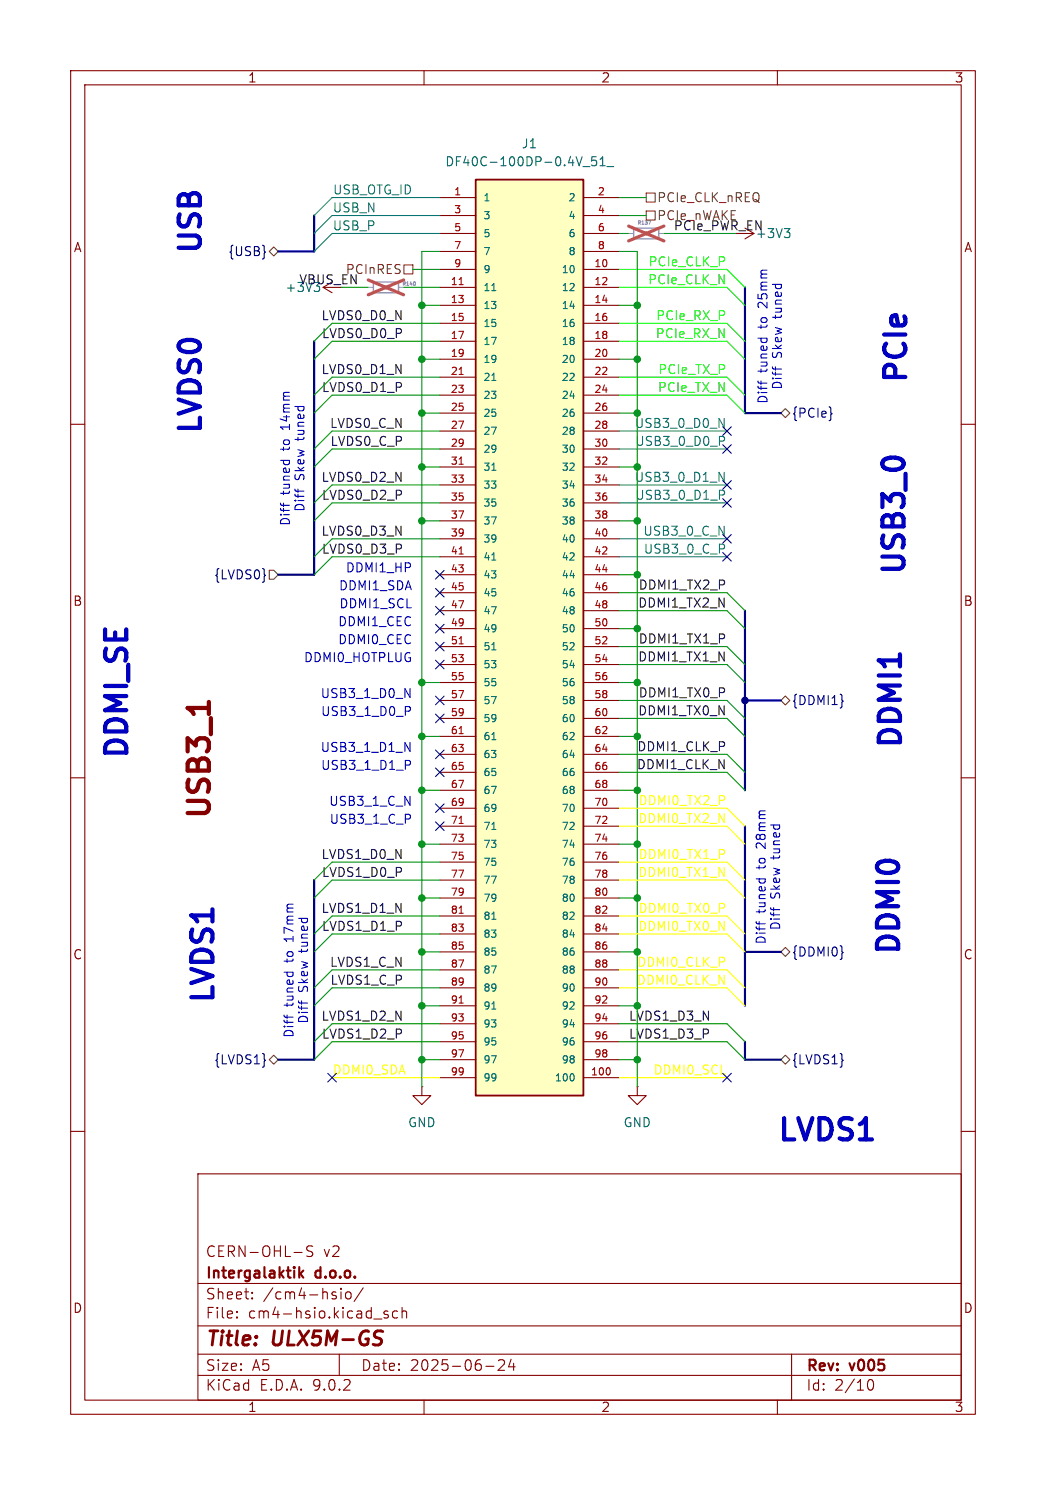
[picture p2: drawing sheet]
<svg xmlns="http://www.w3.org/2000/svg" width="148mm" height="210mm" viewBox="0 0 148 210" stroke-linecap="round" stroke-linejoin="round" font-family="sans-serif">
<g fill="none" stroke="#840000" stroke-width=".15">
<path d="M10 10h128v190h-128zM12 12h124v186h-124zM60 10v2M110 10v2M10 60h2M136 60h2M10 110h2M136 110h2M90.2 153.7v1.2h1.2l-1.2 1.3-1.3-1.3h1.3M90.2 153.7h.1M10 160h2M28 166h108v32h-108z"/>
<path d="M41.6 177.1h1.1M44.2 176.3l-.2-.1-.5 .1a.36 .36 0 0 0-.1 .3 .36 .36 0 0 0 .3 .3 .55 .55 0 0 1 .5 .4v.3l-.2 .1-.6-.1M136 160h2M28 194.5h108M28 191.5h108M28 187.5h108M28 181.5h108M33.5 186.3h.1l-.1 .1M33.5 186.3v.1M33.5 185.5v.1M33.5 185.5h.1l-.1 .1M35.7 183.6v.1"/>
<path d="M35.7 183.6h-.1l.1 .1M35.7 182.8v.1M35.7 182.8h-.1l.1 .1M48 191.5v3M48.2 182.2v.1M48.2 182.7v1M48.2 182.2l.1 .1h-.1M49 182.8a.41 .41 0 0 1 .4-.1 .41 .41 0 0 1 .3 .3v.4a.41 .41 0 0 1-.4 .3 .41 .41 0 0 1-.4-.3zM51.4 182.1l-1.3 2M52.9 186.5h1.1M54.9 185.5l-.4-.1-.2 .2 .1 .2 .5 .2 .1 .1-.1 .2-.2 .1-.4-.1M56.2 185.5l-.4-.1-.3 .3v.4l.2 .2 .1 .1 .4-.1"/>
<path d="M56.9 185.5a.37 .37 0 0 1 .6 .1v.8M56.9 184.9v1.5M60 198v2M68.7 193.2h1.2M70.5 192.4l.2-.1 .5 .1a.41 .41 0 0 1 .1 .5l-.8 .9h.9M72.3 192.2l-.3 1.1h.9M72.7 192.8v1M110 198v2M112 191.5v6.5M122.7 195.7a.55 .55 0 0 1 .4-.6h.1a.94 .94 0 0 1 0 1.5h-.1a.55 .55 0 0 1-.4-.6"/>
</g>
<path d="M53.9 188.2l.3 .1" fill="none" stroke="#840000" stroke-width=".4"/>
<path d="M42.3 179.2v1.5M42.9 179.7l-.6 .6M42.5 180.1l.4 .6" fill="none" stroke="#840000" stroke-width=".3"/>
<path d="M52.8 39.9h3.6v1.5h-3.6z" fill="none" stroke="#a1a1a1" stroke-width=".2"/>
<path d="M52.1 40.6h.7M56.4 40.6h.7" fill="none" stroke="#a1a1a1" stroke-width=".15"/>
<path d="M58.7 39.9l.1 .1-.1 .3M55.1 40.7l.1 .2M55.2 40.5l-.2 .2M58.7 40.3v.1M58.7 40.3h.1" fill="none" stroke="#989898" stroke-width=".14"/>
<path d="M52.1 39.6l5 2.1M57.1 39.6l-5 2.1" fill="none" stroke="#e65255" stroke-width=".46"/>
<path d="M67.3 25.4h15.2v129.5h-15.2z" fill="#ffffc2"/>
<path d="M67.3 25.4h15.2v129.5h-15.2z" fill="none" stroke="#840000" stroke-width=".25"/>
<g fill="none" stroke="#840000" stroke-width=".15">
<path d="M62.2 27.9h5.1M62.2 30.5h5.1M62.2 33h5.1M62.2 35.6h5.1M62.2 38.1h5.1M82.5 27.9h5.1M82.5 30.5h5.1M82.5 33h5.1M82.5 35.6h5.1M82.5 38.1h5.1M106.7 33l-1.3 .8M45.7 40.6l1.3 .8"/>
<path d="M62.2 40.6h5.1M62.2 43.2h5.1M62.2 45.7h5.1M62.2 48.3h5.1M62.2 50.8h5.1M62.2 53.3h5.1M62.2 55.9h5.1M62.2 58.4h5.1M82.5 40.6h5.1M82.5 43.2h5.1M82.5 45.7h5.1M82.5 48.3h5.1"/>
<path d="M82.5 50.8h5.1M82.5 53.3h5.1M82.5 55.9h5.1M82.5 58.4h5.1M62.2 61h5.1M62.2 63.5h5.1M62.2 66h5.1M62.2 68.6h5.1M62.2 71.1h5.1M62.2 73.7h5.1M62.2 76.2h5.1M62.2 78.7h5.1"/>
<path d="M82.5 61h5.1M82.5 63.5h5.1M82.5 66h5.1M82.5 68.6h5.1M82.5 71.1h5.1M82.5 73.7h5.1M82.5 76.2h5.1M82.5 78.7h5.1M62.2 81.3h5.1M62.2 83.8h5.1M62.2 86.4h5.1M62.2 88.9h5.1"/>
<path d="M62.2 91.4h5.1M62.2 94h5.1M62.2 96.5h5.1M62.2 99.1h5.1M82.5 81.3h5.1M82.5 83.8h5.1M82.5 86.4h5.1M82.5 88.9h5.1M82.5 91.4h5.1M82.5 94h5.1M82.5 96.5h5.1M82.5 99.1h5.1"/>
<path d="M62.2 101.6h5.1M62.2 104.1h5.1M62.2 106.7h5.1M62.2 109.2h5.1M62.2 111.8h5.1M62.2 114.3h5.1M62.2 116.8h5.1M62.2 119.4h5.1M82.5 101.6h5.1M82.5 104.1h5.1M82.5 106.7h5.1M82.5 109.2h5.1"/>
<path d="M82.5 111.8h5.1M82.5 114.3h5.1M82.5 116.8h5.1M82.5 119.4h5.1M62.2 121.9h5.1M62.2 124.5h5.1M62.2 127h5.1M62.2 129.5h5.1M62.2 132.1h5.1M62.2 134.6h5.1M62.2 137.2h5.1M62.2 139.7h5.1"/>
<path d="M82.5 121.9h5.1M82.5 124.5h5.1M82.5 127h5.1M82.5 129.5h5.1M82.5 132.1h5.1M82.5 134.6h5.1M82.5 137.2h5.1M82.5 139.7h5.1M59.7 153.7v1.2h1.3l-1.3 1.3-1.3-1.3h1.3M59.7 153.7h.1M62.2 142.2h5.1M62.2 144.8h5.1"/>
<path d="M62.2 147.3h5.1M62.2 149.9h5.1M62.2 152.4h5.1M82.5 142.2h5.1M82.5 144.8h5.1M82.5 147.3h5.1M82.5 149.9h5.1M82.5 152.4h5.1"/>
</g>
<g fill="none" stroke="#006464" stroke-width=".15">
<path d="M82.5 23.6h1M84.4 22.2h-.6l-.1 .6 .2-.1h.4l.1 .2v.4l-.2 .1h-.3l-.2-.1M84.9 23.4h.7M84.9 22.5l.4-.3v1.2M85.9 23.6h.9M111 32.3h.8l-.5 .5M111.5 32.8l.3 .3v.3l-.3 .2M45.2 41.1l-.2 .1M69.6 41.1h.6M69.6 53.8h.6M69.6 66.5h.6M69.6 79.2h.6"/>
<path d="M69.6 91.9h.6M69.6 104.6h.6M69.6 117.3h.6M69.6 130h.6M69.6 142.7h.6M81.1 151.9l.1 .3-.1 .6"/>
</g>
<path d="M65 40.3h.5M65 53h.5M65 65.7h.5M65 78.4h.5M65 91.1h.5M65 103.8h.5M65 116.5h.5M65 129.2h.5M65 141.9h.5M86.3 151.2v.6" fill="none" stroke="#a90000" stroke-width=".15"/>
<path d="M89.7 32.3h3.5v1.5h-3.5z" fill="none" stroke="#a1a1a1" stroke-width=".2"/>
<path d="M88.9 33h.8M93.2 33h.8" fill="none" stroke="#a1a1a1" stroke-width=".15"/>
<path d="M91.7 31.2h.4l-.2 .5M91.9 33.1l.1 .1M92 32.9l-.2 .2" fill="none" stroke="#989898" stroke-width=".14"/>
<path d="M88.9 32l5 2.1M93.9 32l-5 2.1" fill="none" stroke="#e65255" stroke-width=".46"/>
<g fill="none" stroke="#000084" stroke-width=".15">
<path d="M37.4 35.6l.2 .1h-.2M117.6 58.3l.1 .2-.1 .2M102.3 78.1l1.2 1.2M102.3 68l1.2 1.2M102.3 75.6l1.2 1.2M102.3 70.5l1.2 1.2M102.3 62.9l1.2 1.2M102.3 60.4l1.2 1.2M103.5 78.1l-1.2 1.2M103.5 68l-1.2 1.2M103.5 75.6l-1.2 1.2M103.5 70.5l-1.2 1.2"/>
<path d="M103.5 62.9l-1.2 1.2M103.5 60.4l-1.2 1.2M37.4 81.3l.2 .1h-.2M61.6 90.8l1.2 1.2M61.6 93.4l1.2 1.2M61.6 98.5l1.2 1.2M61.6 83.2l1.2 1.2M61.6 88.3l1.2 1.2M61.6 85.8l1.2 1.2M61.6 80.7l1.2 1.2M62.8 90.8l-1.2 1.2M62.8 93.4l-1.2 1.2"/>
<path d="M62.8 98.5l-1.2 1.2M62.8 83.2l-1.2 1.2M62.8 88.3l-1.2 1.2M62.8 85.8l-1.2 1.2M62.8 80.7l-1.2 1.2M119.1 99l.2 .2-.2 .1M61.6 116.2l1.2 1.2M61.6 113.7l1.2 1.2M61.6 101l1.2 1.2M61.6 106.1l1.2 1.2M61.6 108.6l1.2 1.2M62.8 116.2l-1.2 1.2"/>
<path d="M62.8 108.6l-1.2 1.2M62.8 113.7l-1.2 1.2M62.8 101l-1.2 1.2M62.8 106.1l-1.2 1.2M119.1 134.5l.2 .2-.2 .2M37.4 149.9l.2 .1h-.2M46.4 151.8l1.2 1.2M47.6 151.8l-1.2 1.2M102.3 151.8l1.2 1.2M103.5 151.8l-1.2 1.2M119.2 149.9l.1 .1h-.1"/>
</g>
<path d="M38.1 35.6l.6-.7 .7 .7-.7 .6zM57.1 37.5h1.3v1.2h-1.3zM91.4 27.3h1.3v1.3h-1.3zM91.4 29.8h1.3v1.3h-1.3zM110.5 58.4l.6-.6 .7 .6-.7 .7zM38.1 80.6h.6l.7 .7-.7 .6h-.6zM110.5 99.1l.6-.7 .7 .7-.7 .6zM110.5 134.6l.6-.6 .7 .6-.7 .7zM38.7 149.2l.7 .7-.7 .6-.6-.6zM110.5 149.9l.6-.7 .7 .7-.7 .6z" fill="none" stroke="#725600" stroke-width=".15"/>
<g fill="none" stroke="#008484" stroke-width=".15">
<path d="M62.2 27.9h-15.2l-2.6 2.6M62.2 30.5h-15.2l-2.6 2.5M62.2 33h-15.2l-2.6 2.6M101.7 59.2l.8 1.2v-1.2M87.6 78.7h15.3M87.6 76.2h15.3M87.6 63.5h15.3M87.6 61h15.3M87.6 68.6h15.3M87.6 71.1h15.3M101.7 66.8l.8 1.3v-1.3M102.3 69.3l.2 .3v.3l-.2 .1"/>
<path d="M102.3 61.7l.2 .3v.3l-.2 .1"/>
</g>
<path d="M44.4 30.5v5.1h-5M44.4 48.3v33h-5M105.4 40.6v17.8h5.1M105.4 86.4v25.4M105.4 99.1h5.1M105.4 116.8v25.4M44.4 124.5v25.4h-5M105.4 134.6h5.1M105.4 147.3v2.6h5.1" fill="none" stroke="#000084" stroke-width=".3"/>
<g fill="none" stroke="#009600" stroke-width=".15">
<path d="M58.4 38.1h3.8M62.2 35.6h-2.5v118.1M87.6 33h1.3M87.6 35.6h2.6v118.1M87.6 27.9h3.8M87.6 30.5h3.8M94 33h10.1M48.3 40.6h3.8M57.1 40.6h5.1M59.7 43.2h2.5M59.7 50.8h2.5M59.7 58.4h2.5"/>
<path d="M62.2 45.7h-15.2l-2.6 2.6M62.2 53.3h-15.2l-2.6 2.6M62.2 55.9h-15.2l-2.6 2.5M62.2 48.3h-15.2l-2.6 2.5M87.6 43.2h2.6M87.6 50.8h2.6M87.6 58.4h2.6M59.7 73.7h2.5M59.7 66h2.5M62.2 68.6h-15.2l-2.6 2.5M62.2 61h-15.2l-2.6 2.5M62.2 78.7h-15.2l-2.6 2.6"/>
<path d="M62.2 76.2h-15.2l-2.6 2.5M62.2 71.1h-15.2l-2.6 2.6M62.2 63.5h-15.2l-2.6 2.5M87.6 73.7h2.6M87.6 66h2.6M59.7 96.5h2.5M87.6 99.1h15.3l2.5 2.5M87.6 81.3h2.6M87.6 96.5h2.6M87.6 88.9h2.6M87.6 86.4h15.3l2.5 2.5M87.6 91.4h15.3l2.5 2.6"/>
<path d="M87.6 83.8h15.3l2.5 2.6M87.6 94h15.3l2.5 2.5M59.7 104.1h2.5M59.7 119.4h2.5M59.7 111.8h2.5M87.6 101.6h15.3l2.5 2.5M87.6 106.7h15.3l2.5 2.5M87.6 104.1h2.6M87.6 119.4h2.6M87.6 111.8h2.6M87.6 109.2h15.3l2.5 2.6M59.7 127h2.5"/>
<path d="M59.7 134.6h2.5M62.2 121.9h-15.2l-2.6 2.6M62.2 124.5h-15.2l-2.6 2.5M62.2 129.5h-15.2l-2.6 2.6M62.2 132.1h-15.2l-2.6 2.5M62.2 139.7h-15.2l-2.6 2.5M62.2 137.2h-15.2l-2.6 2.5M87.6 127h2.6M87.6 134.6h2.6M59.7 149.9h2.5M59.7 142.2h2.5M62.2 144.8h-15.2l-2.6 2.5"/>
<path d="M62.2 147.3h-15.2l-2.6 2.6M87.6 144.8h15.3l2.5 2.5M87.6 147.3h15.3l2.5 2.6M87.6 149.9h2.6M87.6 142.2h2.6"/>
</g>
<path d="M87.6 38.1h15.3l2.5 2.5M87.6 53.3h15.3l2.5 2.6M87.6 55.9h15.3l2.5 2.5M87.6 48.3h15.3l2.5 2.5M87.6 45.7h15.3l2.5 2.6M87.6 40.6h15.3l2.5 2.6" fill="none" stroke="#0f0" stroke-width=".15"/>
<path d="M87.6 116.8h15.3l2.5 2.6M87.6 114.3h15.3l2.5 2.5M87.6 139.7h15.3l2.5 2.5M87.6 137.2h15.3l2.5 2.5M87.6 121.9h15.3l2.5 2.6M87.6 124.5h15.3l2.5 2.5M87.6 132.1h15.3l2.5 2.5M87.6 129.5h15.3l2.5 2.6M47 152.4h15.2M87.6 152.4h15.3" fill="none" stroke="#ff0" stroke-width=".15"/>
<g fill="none" stroke="#0000c2" stroke-width=".15">
<path d="M107.3 53.9v.1M107.7 53.9v.5M109.7 51.9v.5M39.7 71.2v.1M40.1 71.2v.4M42.2 69.2v.4M57.3 97.4l.7 1.2v-1.2M57.8 99.9l.3 .3-.1 .3-.2 .1M57.3 105l.7 1.3v-1.3M57.8 107.5l.3 .3-.1 .3-.2 .1M107 130.3v.2M107.4 130.3v.5"/>
<path d="M109.5 128.3v.5M40.2 143.5v.2M40.6 143.5v.5M42.7 141.5v.5"/>
</g>
<path d="M127.3 92.5v1.7" fill="none" stroke="#0000c2" stroke-width=".6"/>
<path d="M29.6 99.3v1.7" fill="none" stroke="#840000" stroke-width=".6"/>
<g fill="#009600" stroke="#009600" stroke-width=".15">
<circle cx="90.2" cy="149.9" r=".46"/>
<circle cx="90.2" cy="142.2" r=".46"/>
<circle cx="59.7" cy="96.5" r=".46"/>
<circle cx="59.7" cy="111.8" r=".46"/>
<circle cx="59.7" cy="104.1" r=".46"/>
<circle cx="90.2" cy="104.1" r=".46"/>
<circle cx="59.7" cy="127" r=".46"/>
<circle cx="59.7" cy="119.4" r=".46"/>
<circle cx="59.7" cy="142.2" r=".46"/>
<circle cx="90.2" cy="111.8" r=".46"/>
<circle cx="90.2" cy="134.6" r=".46"/>
<circle cx="90.2" cy="127" r=".46"/>
<circle cx="90.2" cy="119.4" r=".46"/>
<circle cx="59.7" cy="149.9" r=".46"/>
<circle cx="59.7" cy="134.6" r=".46"/>
<circle cx="59.7" cy="66" r=".46"/>
<circle cx="59.7" cy="73.7" r=".46"/>
<circle cx="90.2" cy="66" r=".46"/>
<circle cx="90.2" cy="58.4" r=".46"/>
<circle cx="59.7" cy="43.2" r=".46"/>
<circle cx="59.7" cy="50.8" r=".46"/>
<circle cx="59.7" cy="58.4" r=".46"/>
<circle cx="90.2" cy="73.7" r=".46"/>
<circle cx="90.2" cy="81.3" r=".46"/>
<circle cx="90.2" cy="88.9" r=".46"/>
<circle cx="90.2" cy="96.5" r=".46"/>
<circle cx="90.2" cy="43.2" r=".46"/>
<circle cx="90.2" cy="50.8" r=".46"/>
</g>
<circle cx="105.4" cy="99.1" r=".46" fill="#000084" stroke="#000084" stroke-width=".15"/>
<g font-size="4.2" fill="#0000c2">
<text x="29.3" y="36.3" transform="rotate(-90 29.3 36.3)">USB</text>
<text x="129.1" y="54.6" transform="rotate(-90 129.1 54.6)">PCIe</text>
<text x="29.3" y="61.8" transform="rotate(-90 29.3 61.8)">LVDS0</text>
<text x="128.9" y="81.7" transform="rotate(-90 128.9 81.7)">USB3_0</text>
<text x="18.9" y="107.8" transform="rotate(-90 18.9 107.8)">DDMI_SE</text>
<text x="128.4" y="106.3" transform="rotate(-90 128.4 106.3)">DDMI1</text>
<text x="128.1" y="135.5" transform="rotate(-90 128.1 135.5)">DDMI0</text>
<text x="31.1" y="142.3" transform="rotate(-90 31.1 142.3)">LVDS1</text>
<text x="109.6" y="162.2">LVDS1</text>
</g>
<text font-size="4.2" fill="#840000" x="30.6" y="116.3" transform="rotate(-90 30.6 116.3)">USB3_1</text>
<g font-size="2.8" fill="#840000">
<text x="29" y="190.9">Title:</text>
<text x="38.7" y="190.9">ULX5M-GS</text>
</g>
<g font-size="2.1" fill="#840000">
<text x="29" y="178">CERN-OHL-S</text>
<text x="45.7" y="178">v2</text>
<text x="29" y="184">Sheet:</text>
<text x="29" y="181.2">Intergalaktik</text>
<text x="37.2" y="184">/cm4-hsio/</text>
<text x="44.7" y="181.2">d.o.o.</text>
<text x="29" y="186.7">File:</text>
<text x="35.1" y="186.7">cm4-hsio.kicad_sch</text>
<text x="29" y="196.9">KiCad</text>
<text x="29" y="194.1">Size:</text>
<text x="35.7" y="194.1">A5</text>
<text x="36.7" y="196.9">E.D.A.</text>
<text x="44.3" y="196.9">9.0.2</text>
<text x="51" y="194.1">Date:</text>
<text x="58" y="194.1">2025-06-24</text>
<text x="114" y="194.3">Rev:</text>
<text x="114" y="196.9">Id:</text>
<text x="118.1" y="196.9">2/10</text>
<text x="120.4" y="194.3">v005</text>
</g>
<g font-size="1.8" fill="#840000">
<text x="35" y="11.9">1</text>
<text x="85" y="11.9">2</text>
<text x="135" y="11.9">3</text>
<text x="10.3" y="35.9">A</text>
<text x="136.3" y="35.9">A</text>
<text x="10.3" y="85.9">B</text>
<text x="136.3" y="85.9">B</text>
<text x="10.3" y="135.9">C</text>
<text x="136.3" y="135.9">C</text>
<text x="10.3" y="185.9">D</text>
<text x="136.3" y="185.9">D</text>
<text x="35" y="199.9">1</text>
<text x="85" y="199.9">2</text>
<text x="135" y="199.9">3</text>
</g>
<g font-size="1.8" fill="#006464">
<text x="62.9" y="23.7">DF40C-100DP-0.4V_51_</text>
<text x="73.7" y="21.2">J1</text>
<text x="106.8" y="33.9">+3V3</text>
<text x="57.7" y="159.6">GND</text>
<text x="88.1" y="159.6">GND</text>
</g>
<g font-size="1.8" fill="#008484">
<text x="47" y="27.6">USB_OTG_ID</text>
<text x="47" y="30.1">USB_N</text>
<text x="47" y="32.7">USB_P</text>
<text x="89.7" y="60.6">USB3_0_D0_N</text>
<text x="89.8" y="63.2">USB3_0_D0_P</text>
<text x="89.7" y="68.2">USB3_0_D1_N</text>
<text x="89.8" y="70.8">USB3_0_D1_P</text>
<text x="90.9" y="75.9">USB3_0_C_N</text>
<text x="91" y="78.4">USB3_0_C_P</text>
</g>
<text font-size="1.8" fill="#725600" x="92.9" y="28.8">PCIe_CLK_nREQ</text>
<g font-size="1.8" fill="#0f0f0f">
<text x="92.9" y="31.3">PCIe_nWAKE</text>
<text x="95.2" y="32.7">PCIe_PWR_EN</text>
<text x="40.3" y="41.5">+3V3</text>
<text x="42.3" y="40.3">VBUS_EN</text>
<text x="48.8" y="39">PCInRES</text>
<text x="45.4" y="45.4">LVDS0_D0_N</text>
<text x="45.5" y="47.9">LVDS0_D0_P</text>
<text x="45.4" y="53">LVDS0_D1_N</text>
<text x="45.5" y="55.5">LVDS0_D1_P</text>
<text x="46.6" y="60.6">LVDS0_C_N</text>
<text x="46.7" y="63.2">LVDS0_C_P</text>
<text x="45.4" y="68.2">LVDS0_D2_N</text>
<text x="45.5" y="70.8">LVDS0_D2_P</text>
<text x="45.4" y="75.9">LVDS0_D3_N</text>
<text x="45.5" y="78.4">LVDS0_D3_P</text>
<text x="90.3" y="83.5">DDMI1_TX2_P</text>
<text x="90.2" y="86">DDMI1_TX2_N</text>
<text x="90.2" y="93.6">DDMI1_TX1_N</text>
<text x="90.3" y="91.1">DDMI1_TX1_P</text>
<text x="90.2" y="101.3">DDMI1_TX0_N</text>
<text x="90.3" y="98.7">DDMI1_TX0_P</text>
<text x="90.1" y="106.3">DDMI1_CLK_P</text>
<text x="90" y="108.9">DDMI1_CLK_N</text>
<text x="45.4" y="121.6">LVDS1_D0_N</text>
<text x="45.5" y="124.1">LVDS1_D0_P</text>
<text x="45.4" y="129.2">LVDS1_D1_N</text>
<text x="45.5" y="131.7">LVDS1_D1_P</text>
<text x="46.6" y="136.8">LVDS1_C_N</text>
<text x="46.7" y="139.4">LVDS1_C_P</text>
<text x="45.4" y="144.4">LVDS1_D2_N</text>
<text x="45.5" y="147">LVDS1_D2_P</text>
<text x="88.9" y="144.4">LVDS1_D3_N</text>
<text x="88.9" y="147">LVDS1_D3_P</text>
</g>
<g font-size="1.8" fill="#000084">
<text x="32.2" y="36.4">{USB}</text>
<text x="112" y="59.3">{PCIe}</text>
<text x="30.2" y="82.1">{LVDS0}</text>
<text x="112" y="99.9">{DDMI1}</text>
<text x="112" y="135.5">{DDMI0}</text>
<text x="30.2" y="150.7">{LVDS1}</text>
<text x="112" y="150.7">{LVDS1}</text>
</g>
<g font-size="1.8" fill="#0f0">
<text x="91.6" y="40.3">PCIe_CLK_N</text>
<text x="91.7" y="37.8">PCIe_CLK_P</text>
<text x="92.7" y="47.9">PCIe_RX_N</text>
<text x="92.7" y="45.4">PCIe_RX_P</text>
<text x="93.1" y="53">PCIe_TX_P</text>
<text x="93" y="55.5">PCIe_TX_N</text>
</g>
<g font-size="1.8" fill="#0000c2">
<text x="108.8" y="46.3" transform="rotate(-90 108.8 46.3)">to</text>
<text x="108.8" y="43.2" transform="rotate(-90 108.8 43.2)">25mm</text>
<text x="110.9" y="44.9" transform="rotate(-90 110.9 44.9)">tuned</text>
<text x="108.8" y="52.7" transform="rotate(-90 108.8 52.7)">tuned</text>
<text x="110.9" y="50.7" transform="rotate(-90 110.9 50.7)">Skew</text>
<text x="108.8" y="57.2" transform="rotate(-90 108.8 57.2)">Diff</text>
<text x="110.9" y="55.2" transform="rotate(-90 110.9 55.2)">Diff</text>
<text x="41.2" y="63.5" transform="rotate(-90 41.2 63.5)">to</text>
<text x="41.2" y="60.5" transform="rotate(-90 41.2 60.5)">14mm</text>
<text x="43.3" y="62.1" transform="rotate(-90 43.3 62.1)">tuned</text>
<text x="41.2" y="70" transform="rotate(-90 41.2 70)">tuned</text>
<text x="43.3" y="68" transform="rotate(-90 43.3 68)">Skew</text>
<text x="41.2" y="74.5" transform="rotate(-90 41.2 74.5)">Diff</text>
<text x="43.3" y="72.5" transform="rotate(-90 43.3 72.5)">Diff</text>
<text x="47.9" y="83.6">DDMI1_SDA</text>
<text x="48.8" y="81">DDMI1_HP</text>
<text x="47.8" y="88.7">DDMI1_CEC</text>
<text x="47.9" y="86.1">DDMI1_SCL</text>
<text x="42.9" y="93.7">DDMI0_HOTPLUG</text>
<text x="47.8" y="91.2">DDMI0_CEC</text>
<text x="45.3" y="98.8">USB3_1_D0_N</text>
<text x="45.3" y="101.4">USB3_1_D0_P</text>
<text x="45.3" y="106.4">USB3_1_D1_N</text>
<text x="45.3" y="109">USB3_1_D1_P</text>
<text x="46.5" y="114.1">USB3_1_C_N</text>
<text x="46.5" y="116.6">USB3_1_C_P</text>
<text x="108.6" y="119.7" transform="rotate(-90 108.6 119.7)">28mm</text>
<text x="108.6" y="122.7" transform="rotate(-90 108.6 122.7)">to</text>
<text x="110.6" y="121.3" transform="rotate(-90 110.6 121.3)">tuned</text>
<text x="108.6" y="129.1" transform="rotate(-90 108.6 129.1)">tuned</text>
<text x="110.6" y="131.6" transform="rotate(-90 110.6 131.6)">Diff</text>
<text x="110.6" y="127.2" transform="rotate(-90 110.6 127.2)">Skew</text>
<text x="41.8" y="135.9" transform="rotate(-90 41.8 135.9)">to</text>
<text x="41.8" y="132.9" transform="rotate(-90 41.8 132.9)">17mm</text>
<text x="43.8" y="134.5" transform="rotate(-90 43.8 134.5)">tuned</text>
<text x="108.6" y="133.6" transform="rotate(-90 108.6 133.6)">Diff</text>
<text x="41.8" y="142.4" transform="rotate(-90 41.8 142.4)">tuned</text>
<text x="43.8" y="140.4" transform="rotate(-90 43.8 140.4)">Skew</text>
<text x="41.8" y="146.9" transform="rotate(-90 41.8 146.9)">Diff</text>
<text x="43.8" y="144.9" transform="rotate(-90 43.8 144.9)">Diff</text>
</g>
<g font-size="1.8" fill="#ff0">
<text x="90.3" y="114">DDMI0_TX2_P</text>
<text x="90.2" y="116.5">DDMI0_TX2_N</text>
<text x="90.2" y="124.1">DDMI0_TX1_N</text>
<text x="90.3" y="121.6">DDMI0_TX1_P</text>
<text x="90.2" y="131.7">DDMI0_TX0_N</text>
<text x="90.3" y="129.2">DDMI0_TX0_P</text>
<text x="90.1" y="136.8">DDMI0_CLK_P</text>
<text x="90" y="139.4">DDMI0_CLK_N</text>
<text x="47" y="152.1">DDMI0_SDA</text>
<text x="92.4" y="152.1">DDMI0_SCL</text>
</g>
<g font-size="1.4" fill="#a90000">
<text x="64.2" y="27.7">1</text>
<text x="84.5" y="27.7">2</text>
<text x="64.2" y="30.2">3</text>
<text x="64.2" y="32.8">5</text>
<text x="64.2" y="35.3">7</text>
<text x="84.5" y="30.2">4</text>
<text x="84.5" y="32.8">6</text>
<text x="84.5" y="35.3">8</text>
<text x="63.7" y="40.4">11</text>
<text x="64.2" y="37.8">9</text>
<text x="84" y="37.8">10</text>
<text x="84" y="40.4">12</text>
<text x="63.7" y="42.9">13</text>
<text x="63.7" y="45.5">15</text>
<text x="84" y="42.9">14</text>
<text x="84" y="45.5">16</text>
<text x="63.7" y="48">17</text>
<text x="63.7" y="50.5">19</text>
<text x="63.7" y="53.1">21</text>
<text x="84" y="48">18</text>
<text x="84" y="50.5">20</text>
<text x="84" y="53.1">22</text>
<text x="63.7" y="55.6">23</text>
<text x="63.7" y="58.2">25</text>
<text x="84" y="55.6">24</text>
<text x="84" y="58.2">26</text>
<text x="63.7" y="60.7">27</text>
<text x="63.7" y="63.2">29</text>
<text x="63.7" y="65.8">31</text>
<text x="84" y="60.7">28</text>
<text x="84" y="63.2">30</text>
<text x="84" y="65.8">32</text>
<text x="63.7" y="68.3">33</text>
<text x="63.7" y="70.9">35</text>
<text x="84" y="68.3">34</text>
<text x="84" y="70.9">36</text>
<text x="63.7" y="73.4">37</text>
<text x="63.7" y="75.9">39</text>
<text x="84" y="73.4">38</text>
<text x="84" y="75.9">40</text>
<text x="63.7" y="78.5">41</text>
<text x="63.7" y="81">43</text>
<text x="63.7" y="83.6">45</text>
<text x="84" y="78.5">42</text>
<text x="84" y="81">44</text>
<text x="84" y="83.6">46</text>
<text x="63.7" y="86.1">47</text>
<text x="63.7" y="88.6">49</text>
<text x="84" y="86.1">48</text>
<text x="84" y="88.6">50</text>
<text x="63.7" y="91.2">51</text>
<text x="63.7" y="93.7">53</text>
<text x="84" y="91.2">52</text>
<text x="84" y="93.7">54</text>
<text x="63.7" y="96.3">55</text>
<text x="63.7" y="98.8">57</text>
<text x="63.7" y="101.3">59</text>
<text x="84" y="96.3">56</text>
<text x="84" y="98.8">58</text>
<text x="84" y="101.3">60</text>
<text x="63.7" y="103.9">61</text>
<text x="63.7" y="106.4">63</text>
<text x="84" y="103.9">62</text>
<text x="84" y="106.4">64</text>
<text x="63.7" y="109">65</text>
<text x="63.7" y="111.5">67</text>
<text x="84" y="109">66</text>
<text x="84" y="111.5">68</text>
<text x="63.7" y="114">69</text>
<text x="63.7" y="116.6">71</text>
<text x="63.7" y="119.1">73</text>
<text x="84" y="114">70</text>
<text x="84" y="116.6">72</text>
<text x="84" y="119.1">74</text>
<text x="63.7" y="121.7">75</text>
<text x="63.7" y="124.2">77</text>
<text x="84" y="121.7">76</text>
<text x="84" y="124.2">78</text>
<text x="63.7" y="126.7">79</text>
<text x="63.7" y="129.3">81</text>
<text x="63.7" y="131.8">83</text>
<text x="84" y="126.7">80</text>
<text x="84" y="129.3">82</text>
<text x="84" y="131.8">84</text>
<text x="63.7" y="134.4">85</text>
<text x="63.7" y="136.9">87</text>
<text x="84" y="134.4">86</text>
<text x="84" y="136.9">88</text>
<text x="63.7" y="139.4">89</text>
<text x="63.7" y="142">91</text>
<text x="84" y="139.4">90</text>
<text x="84" y="142">92</text>
<text x="63.7" y="144.5">93</text>
<text x="63.7" y="147.1">95</text>
<text x="63.7" y="149.6">97</text>
<text x="84" y="144.5">94</text>
<text x="84" y="147.1">96</text>
<text x="84" y="149.6">98</text>
<text x="63.7" y="152.1">99</text>
<text x="83.5" y="152.1">100</text>
</g>
<g font-size="1.4" fill="#006464">
<text x="68.3" y="28.7">1</text>
<text x="80.3" y="28.7">2</text>
<text x="68.3" y="31.2">3</text>
<text x="68.3" y="33.8">5</text>
<text x="80.3" y="31.2">4</text>
<text x="80.3" y="33.8">6</text>
<text x="68.3" y="36.3">7</text>
<text x="68.3" y="38.8">9</text>
<text x="68.3" y="41.4">11</text>
<text x="79.3" y="38.8">10</text>
<text x="79.3" y="41.4">12</text>
<text x="80.3" y="36.3">8</text>
<text x="68.3" y="43.9">13</text>
<text x="68.3" y="46.5">15</text>
<text x="79.3" y="43.9">14</text>
<text x="79.3" y="46.5">16</text>
<text x="68.3" y="49">17</text>
<text x="68.3" y="51.5">19</text>
<text x="79.3" y="49">18</text>
<text x="79.3" y="51.5">20</text>
<text x="68.3" y="54.1">21</text>
<text x="68.3" y="56.6">23</text>
<text x="68.3" y="59.2">25</text>
<text x="79.3" y="54.1">22</text>
<text x="79.3" y="56.6">24</text>
<text x="79.3" y="59.2">26</text>
<text x="68.3" y="61.7">27</text>
<text x="68.3" y="64.2">29</text>
<text x="79.3" y="61.7">28</text>
<text x="79.3" y="64.2">30</text>
<text x="68.3" y="66.8">31</text>
<text x="68.3" y="69.3">33</text>
<text x="68.3" y="71.9">35</text>
<text x="79.3" y="66.8">32</text>
<text x="79.3" y="69.3">34</text>
<text x="79.3" y="71.9">36</text>
<text x="68.3" y="74.4">37</text>
<text x="68.3" y="76.9">39</text>
<text x="79.3" y="74.4">38</text>
<text x="79.3" y="76.9">40</text>
<text x="68.3" y="79.5">41</text>
<text x="68.3" y="82">43</text>
<text x="79.3" y="79.5">42</text>
<text x="79.3" y="82">44</text>
<text x="68.3" y="84.6">45</text>
<text x="68.3" y="87.1">47</text>
<text x="68.3" y="89.6">49</text>
<text x="79.3" y="84.6">46</text>
<text x="79.3" y="87.1">48</text>
<text x="79.3" y="89.6">50</text>
<text x="68.3" y="92.2">51</text>
<text x="68.3" y="94.7">53</text>
<text x="79.3" y="92.2">52</text>
<text x="79.3" y="94.7">54</text>
<text x="68.3" y="97.3">55</text>
<text x="68.3" y="99.8">57</text>
<text x="79.3" y="97.3">56</text>
<text x="79.3" y="99.8">58</text>
<text x="68.3" y="102.3">59</text>
<text x="68.3" y="104.9">61</text>
<text x="68.3" y="107.4">63</text>
<text x="79.3" y="102.3">60</text>
<text x="79.3" y="104.9">62</text>
<text x="79.3" y="107.4">64</text>
<text x="68.3" y="110">65</text>
<text x="68.3" y="112.5">67</text>
<text x="79.3" y="110">66</text>
<text x="79.3" y="112.5">68</text>
<text x="68.3" y="115">69</text>
<text x="68.3" y="117.6">71</text>
<text x="79.3" y="115">70</text>
<text x="79.3" y="117.6">72</text>
<text x="68.3" y="120.1">73</text>
<text x="68.3" y="122.7">75</text>
<text x="68.3" y="125.2">77</text>
<text x="79.3" y="120.1">74</text>
<text x="79.3" y="122.7">76</text>
<text x="79.3" y="125.2">78</text>
<text x="68.3" y="127.7">79</text>
<text x="68.3" y="130.3">81</text>
<text x="79.3" y="127.7">80</text>
<text x="79.3" y="130.3">82</text>
<text x="68.3" y="132.8">83</text>
<text x="68.3" y="135.4">85</text>
<text x="68.3" y="137.9">87</text>
<text x="79.3" y="132.8">84</text>
<text x="79.3" y="135.4">86</text>
<text x="79.3" y="137.9">88</text>
<text x="68.3" y="140.4">89</text>
<text x="68.3" y="143">91</text>
<text x="79.3" y="140.4">90</text>
<text x="79.3" y="143">92</text>
<text x="68.3" y="145.5">93</text>
<text x="68.3" y="148.1">95</text>
<text x="79.3" y="145.5">94</text>
<text x="79.3" y="148.1">96</text>
<text x="68.3" y="150.6">97</text>
<text x="68.3" y="153.1">99</text>
<text x="78.4" y="153.1">100</text>
<text x="79.3" y="150.6">98</text>
</g>
<g font-size=".7" fill="#989898">
<text x="90.1" y="31.9">R137</text>
<text x="90.6" y="33.5">10k</text>
<text x="53.8" y="41.1">10k</text>
<text x="56.8" y="40.6">R140</text>
</g>
</svg>
